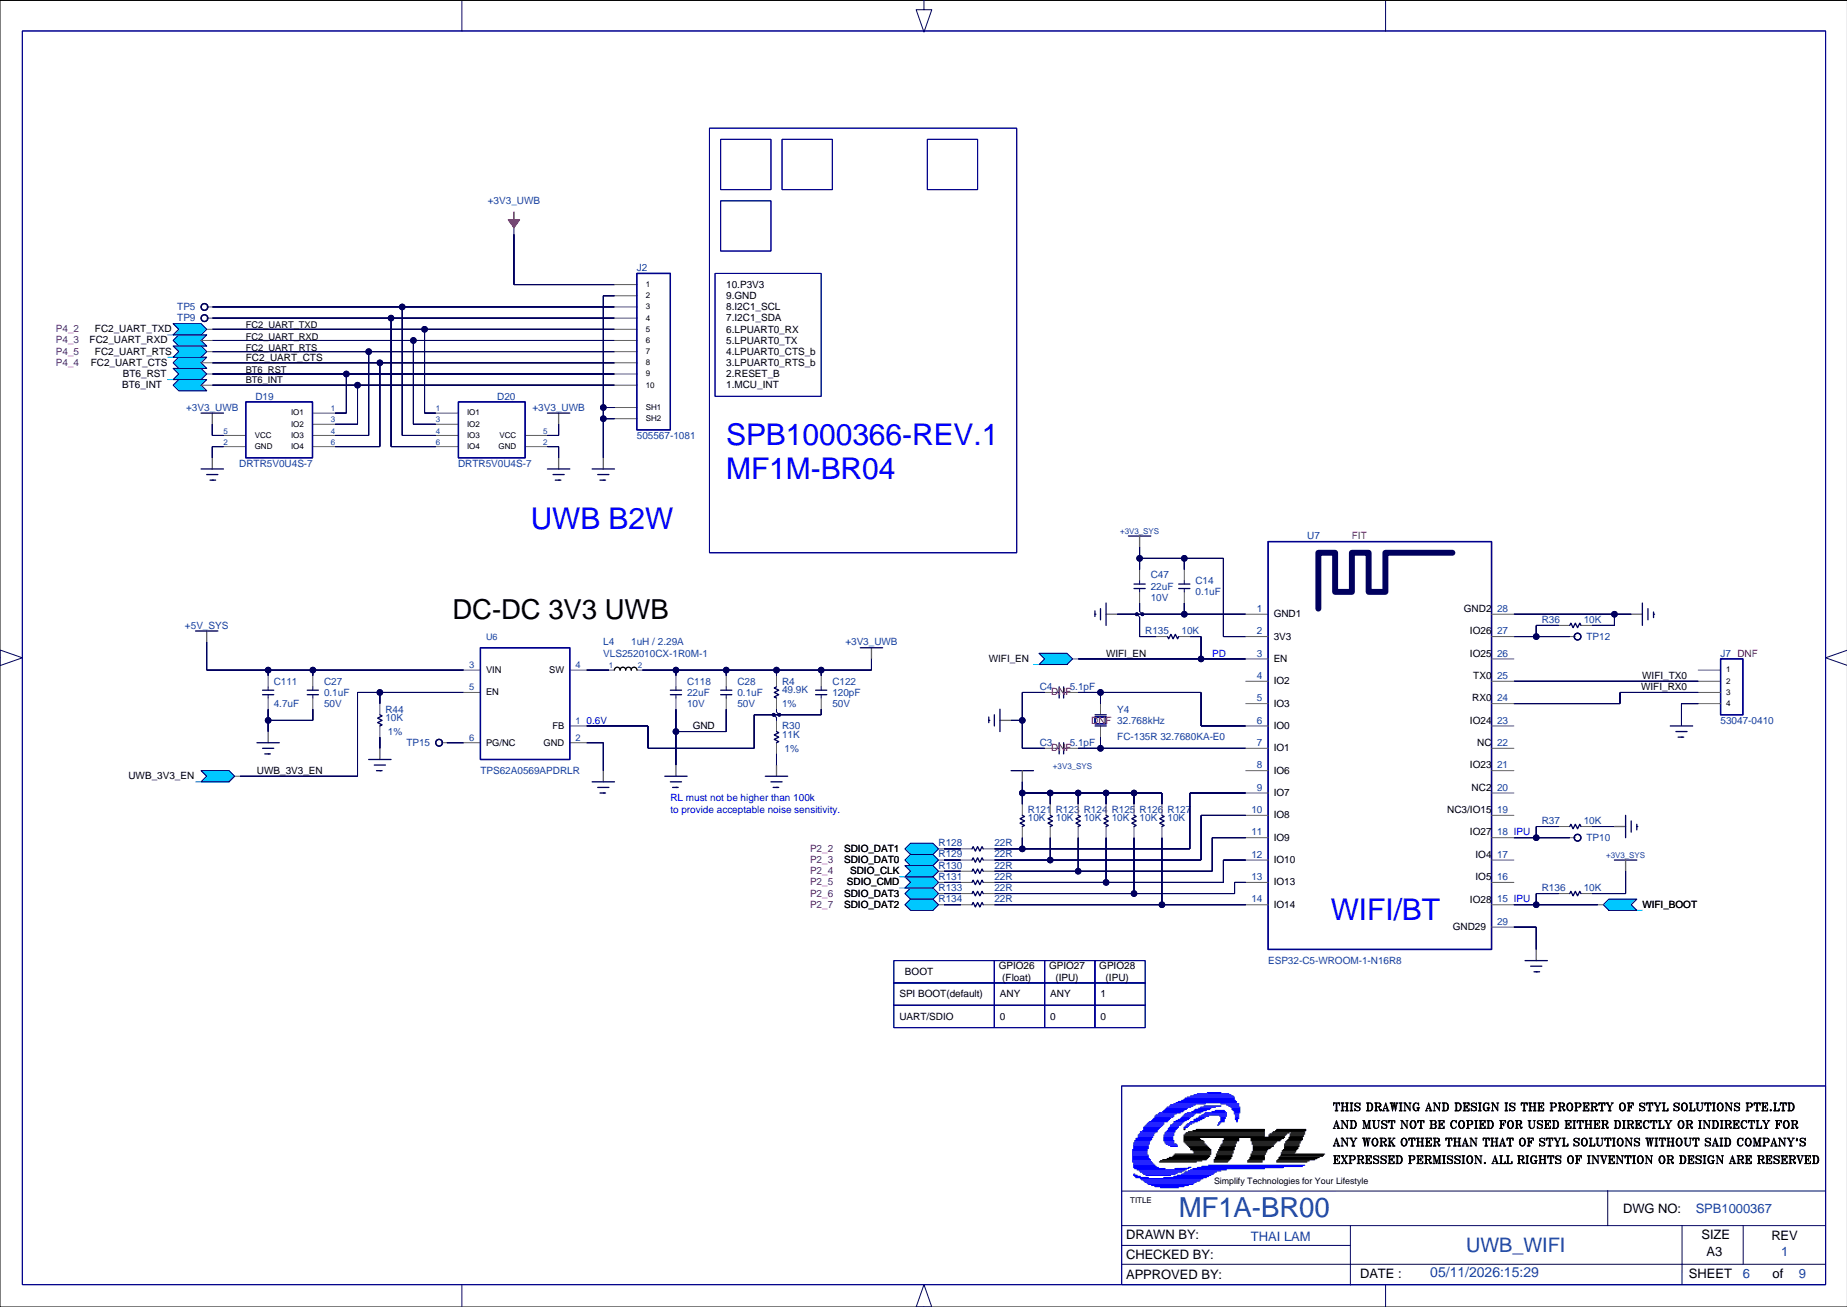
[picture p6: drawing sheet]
<svg xmlns="http://www.w3.org/2000/svg" width="420mm" height="297mm" viewBox="0 0 420 297" stroke-linecap="round" stroke-linejoin="round" font-family="sans-serif">
<path d="M419.9 .1h-419.9v296.9h419.9M290.9 262.8h9.7M291.1 262.6h9.7M291.2 262.3h9.9M291.2 262.5h9.7M291.2 262.3h9.7" fill="none" stroke="#000" stroke-width=".23"/>
<g fill="none" stroke="#00005e" stroke-width=".23">
<path d="M210 0v2.2h1.8l-1.8 5.1-1.8-5.1h1.8M105 .2v6.9M314.9 .2v6.9M116.8 51.5v13.2h22.9M39.4 77.4l1.2-1.3h6.4l-1.3 1.3 1.3 1.2h-6.4zM39.4 73.6h6.3l1.3 1.2-1.3 1.3h-6.3l1.2-1.3zM39.4 78.6h6.3l1.3 1.3-1.3 1.3h-6.3l1.2-1.3zM48.2 77.4h91.5M48.2 74.8h91.5M48.2 79.9h91.5M48.2 72.3h91.5M48.2 69.8h91.5"/>
<path d="M83.8 79.9v19.1h-7.6M88.9 72.3v29.2h10.1M91.4 69.8v29.2h7.6M94 77.4v19h5M96.5 74.8v19.1h2.5M139.7 67.2h-2.6v36.8M39.4 87.5l1.2-1.2h6.4l-1.3 1.2 1.3 1.3h-6.4zM39.4 83.7h6.3l1.3 1.3-1.3 1.3h-6.3l1.2-1.3zM40.6 81.2h6.4l-1.3 1.3 1.3 1.2h-6.4l-1.2-1.2zM48.2 96.4v2.6h2.6M48.2 87.5h91.5M48.2 85h91.5"/>
<path d="M48.2 82.5h91.5M78.7 85v8.9h-2.5M81.3 87.5v8.9h-5.1M86.3 82.5v19h-10.1M127 96.4v2.6h-2.6M137.1 92.6h2.6M137.1 95.2h2.6M50.8 101.5h-2.6v2.5M124.4 101.5h2.6v2.5M253.9 139.6h29.2M258.4 139.6l.6 .6v4.5h3.8M259 124.4v5"/>
<path d="M259 132v.7M259 133.8v.7M259 137.1v1.9l.7 .6M259 126.9h19.1v17.8h5M269.2 126.9v2.5M269.2 132v.7M269.2 133.8v.7M269.2 137.1v2.5M344.1 139.6h26.7M366.9 139.6v2.5h-5M-.1 149.5l.1-1.8 5.1 1.8-5.1 1.8v-1.8M47 145.9v6.4h58.4"/>
<path d="M60.9 152.3v1.3M60.9 156.1v.8M60.9 157.9v.7M71.1 152.3v1.3M71.1 156.1v.8M71.1 157.9v.7M86.3 157.4v2.5M105.4 157.4h-24.1v19h-26.7M133.3 152.3h5.1M153.6 152.3v1.3M153.6 156.1v.8M153.6 157.9v.7"/>
<path d="M165.1 152.3v1.3M165.1 156.1v.8M165.1 157.9v.7M176.5 152.3v1.3M186.6 152.3v1.3M186.6 156.1v.8M186.6 157.9v.7M198.1 149.8v2.5h-52.1M236.2 148.5h6.3l1.3 1.3-1.3 1.2h-6.3l1.2-1.2zM237.4 157.4h-5v12.7h5M240 157.4h.7M241.8 157.4h.7"/>
<path d="M245.1 157.4h27.9v7.6h10.1M245.1 149.8h38M250.1 157.4v2.5M270.4 144.7h2.6v5.1M344.1 144.7h12.7M344.1 154.8h41.9M354.2 142.1h-5v2.6M386 157.4h-17.8v2.5h-24.1M386 159.9h-3.8v5.1M419.9 147.8l-5 1.7 5 1.7M45.7 175.1h6.4l1.2 1.3-1.2 1.3h-6.4l1.3-1.3zM60.9 161.2v5.1"/>
<path d="M71.1 161.2v2.5h-10.2M86.3 167.5v2.6M101.6 168.8h3.8M133.3 168.8h3.8v6.3M153.6 161.2v12.7M165.1 161.2v5.1h-11.5M175.9 162.4l.6 .7v.6M176.5 161.2v.6l.6 .6M176.5 171.3v2.6M186.6 161.2v1.2h-15.2v7.7h-24.1v-5.1h-14M229.8 163.7h2.6M232.4 177.7v5.1"/>
<path d="M240 170.1h.7M241.8 170.1h.7M245.1 170.1h38M248.9 163h2.5v1.5h-2.5zM250.1 167.5v2.6M205.7 192.9l1.3-1.2h5l1.3 1.2-1.3 1.3h-5zM205.7 199.3h6.3l1.3 1.2-1.3 1.3h-6.3l1.3-1.3zM205.7 196.7h6.3l1.3 1.3-1.3 1.3h-6.3l1.3-1.3zM207 194.2h5l1.3 1.3-1.3 1.2h-5l-1.3-1.2zM214.6 192.9h3.8M214.6 195.5h3.8M214.6 198h3.8"/>
<path d="M232.4 190.4v2.5M232.4 180.2h31.7v2.6M238.7 180.2v2.6M238.7 190.4v5.1M245.1 180.2v2.6M245.1 190.4v7.6M251.4 180.2v2.6M251.4 190.4v10.1M257.8 180.2v2.6M257.8 190.4v12.7M264.1 190.4v15.2M283.1 195.5h-5v5h-52.1"/>
<path d="M283.1 185.3h-10.1v10.2h-47M283.1 190.4h-7.6v7.6h-49.5M283.1 180.2h-12.7v12.7h-44.4M344.1 190.4h12.7M354.2 187.8h-5v2.6M361.9 187.8h5M369.5 198v5.1h-7.6M205.7 205.6l1.3-1.2h5l1.3 1.2-1.3 1.3h-5zM207 201.8h5l1.3 1.3-1.3 1.3h-5l-1.3-1.3zM214.6 200.5h3.8M214.6 203.1h3.8M214.6 205.6h3.8"/>
<path d="M226 205.6h57.1M283.1 200.5h-2.5v2.6h-54.6M344.1 210.7h5.1v5.1M344.1 205.6h19M354.2 203.1h-5v2.5M364.4 205.6l1.3-1.2h6.3l-1.2 1.2 1.2 1.3h-6.3zM254.9 278.5h160M306.9 278.5v13.5M365.4 270.5v8M382.3 278.5v13.5M396.2 278.5v8.8M414.9 270.7h-159.9"/>
<path d="M105 292v5.1M210 297h1.8l-1.8-5-1.8 5 1.8 .1M254.9 287.3h160M254.9 283h52M314.9 292v5.1"/>
<circle cx="83.8" cy="79.9" r=".63"/>
<circle cx="88.9" cy="72.3" r=".63"/>
<circle cx="91.4" cy="69.8" r=".63"/>
<circle cx="94" cy="77.4" r=".63"/>
<circle cx="96.5" cy="74.8" r=".63"/>
<circle cx="78.7" cy="85" r=".63"/>
<circle cx="81.3" cy="87.5" r=".63"/>
<circle cx="86.3" cy="82.5" r=".63"/>
<circle cx="137.1" cy="92.6" r=".63"/>
<circle cx="137.1" cy="95.2" r=".63"/>
<circle cx="258.4" cy="139.6" r=".32"/>
<circle cx="259" cy="126.9" r=".63"/>
<circle cx="259.7" cy="139.6" r=".32"/>
<circle cx="269.2" cy="139.6" r=".63"/>
<circle cx="269.2" cy="126.9" r=".63"/>
<circle cx="366.9" cy="139.6" r=".63"/>
<circle cx="60.9" cy="152.3" r=".63"/>
<circle cx="71.1" cy="152.3" r=".63"/>
<circle cx="86.3" cy="157.4" r=".63"/>
<circle cx="153.6" cy="152.3" r=".63"/>
<circle cx="165.1" cy="152.3" r=".63"/>
<circle cx="176.5" cy="152.3" r=".63"/>
<circle cx="186.6" cy="152.3" r=".63"/>
<circle cx="250.1" cy="157.4" r=".63"/>
<circle cx="273" cy="149.8" r=".63"/>
<circle cx="349.2" cy="144.7" r=".63"/>
<circle cx="60.9" cy="163.7" r=".63"/>
<circle cx="153.6" cy="166.3" r=".63"/>
<circle cx="175.9" cy="162.4" r=".32"/>
<circle cx="177.1" cy="162.4" r=".32"/>
<circle cx="232.4" cy="163.7" r=".63"/>
<circle cx="250.1" cy="170.1" r=".63"/>
<circle cx="232.4" cy="180.2" r=".63"/>
<circle cx="232.4" cy="192.9" r=".63"/>
<circle cx="238.7" cy="195.5" r=".63"/>
<circle cx="238.7" cy="180.2" r=".63"/>
<circle cx="245.1" cy="198" r=".63"/>
<circle cx="245.1" cy="180.2" r=".63"/>
<circle cx="251.4" cy="180.2" r=".63"/>
<circle cx="257.8" cy="180.2" r=".63"/>
<circle cx="349.2" cy="190.4" r=".63"/>
<circle cx="251.4" cy="200.5" r=".63"/>
<circle cx="257.8" cy="203.1" r=".63"/>
<circle cx="264.1" cy="205.6" r=".63"/>
<circle cx="349.2" cy="205.6" r=".63"/>
</g>
<g fill="none" stroke="#00008b" stroke-width=".23">
<path d="M5.1 7h409.8v285h-409.8zM161.3 29.1h69.8v96.5h-69.8zM163.8 31.7h11.4v11.4h-11.4zM177.8 31.7h11.4v11.4h-11.4zM210.8 31.7h11.4v11.4h-11.4zM163.8 45.6h11.4v11.5h-11.4zM162.5 62.1h24.1v28h-24.1zM203.2 218.3h22.8v5.1h-22.8zM226 218.3h11.4v5.1h-11.4zM237.4 218.3h11.5v5.1h-11.5zM248.9 218.3h11.4v5.1h-11.4zM203.2 223.4h22.8v5.1h-22.8z"/>
<path d="M203.2 228.5h22.8v5.1h-22.8zM226 223.4h11.4v5.1h-11.4zM226 228.5h11.4v5.1h-11.4zM237.4 223.4h11.5v5.1h-11.5zM237.4 228.5h11.5v5.1h-11.5zM248.9 223.4h11.4v5.1h-11.4zM248.9 228.5h11.4v5.1h-11.4zM254.9 246.8h160v45.2h-160z"/>
</g>
<g fill="none" stroke="#00f" stroke-width=".3">
<path d="M257.7 259.8h3.5M257.9 259.2h3.6M257.9 259.5h3.3M258.2 258.7h3.5M258.2 259h3.5M258.7 258h3.6M258.7 258.2h3.3M258.7 258.5h3.3M259 257.7h3.3M259.2 257.2h3.8M259.2 257.5h3.3M259.7 257h3.3"/>
<path d="M260 256.2h3.8M260 256.5h3.5M260 256.7h3.3M260.2 255.9h3.8M260.5 255.7h3.8M260.7 255.4h3.8M261 255.2h3.5M261.2 254.9h4.1M261.7 254.7h3.9M262 254.4h3.8M262.3 254.2h3.8M262.5 253.7h4.3"/>
<path d="M262.5 253.9h4.1M262.8 253.4h4M263.3 253.1h4M263.5 252.9h4.8M264.3 252.6h4.6M264.5 252.4h4.6M264.5 258h2.3M264.5 258.2h2.1M264.5 258.5h2.1M264.5 258.7h2.1M264.5 259h2.1M264.5 259.2h2.3"/>
<path d="M264.8 252.1h4.8M264.8 257.5h2M264.8 257.7h2M264.8 259.5h2M264.8 259.8h2M265 251.9h4.9M265 257.2h2.1M265.3 251.6h5.3M265.3 257h1.8M265.6 256.5h2M265.6 256.7h1.7M265.8 251.4h5.3"/>
<path d="M265.8 256.2h2M266.1 251.1h5.5M266.1 255.7h2.2M266.1 255.9h1.7M266.6 255.4h2M266.8 250.9h7.1M266.8 254.9h2.3M266.8 255.2h2.1M267.3 250.6h13.7M267.3 254.7h2.3M267.8 250.4h13.2M267.8 254.4h2.3"/>
<path d="M268.3 254.2h2.1M268.6 250.1h12.2M268.6 253.9h2M268.9 253.7h2.2M269.1 249.8h11.4M269.1 253.4h2.3M269.1 256.2h.8M269.1 256.5h.3M269.4 249.6h11.1M269.4 253.1h2.2M269.4 255.9h.7M269.6 255.7h.8"/>
<path d="M269.9 249.3h10.6M269.9 252.9h3M269.9 255.4h1M270.4 255.2h1M270.6 249.1h9.7M270.6 254.9h1.6M270.9 252.6h2.5M271.4 248.8h8.4M271.4 252.4h2.8M271.4 254.4h1.8M271.4 254.7h1.3M271.6 252.1h3.4"/>
<path d="M271.9 254.2h1.8M272.2 248.6h7.1M272.4 251.9h2.8M272.4 253.9h1.5M272.7 253.7h2M272.9 251.6h3.3M273.2 253.4h5.6M273.7 251.4h3.8M273.7 253.1h5.1M273.9 252.9h4.9M274.4 248.3h3.1M275.5 252.6h3"/>
<path d="M276.2 252.4h2.1M276.7 255.7h.3M277 255.2h.5M277 255.4h.2M277.2 253.7h1.6M277.2 254.9h1.1M277.5 250.9h4.1M277.5 253.9h1M277.5 254.2h1M277.5 254.4h.8M277.5 254.7h.8M278.8 251.1h2.8"/>
<path d="M279.3 251.4h2.3M279.8 251.6h2M280 251.9h1.8M280 252.1h1.8M280.3 252.4h1.5M280.5 252.6h1.3M280.5 252.9h1.3M280.5 253.1h1.1M280.8 253.4h.8M280.8 253.7h.8M280.8 253.9h.8M280.8 254.2h.8"/>
<path d="M280.8 254.4h.5M281 254.7h.1M281 254.9h.1M257.4 261.3h3.3M257.4 261.5h3.3M257.4 261.8h3.3M257.4 262h3.3M257.4 262.3h3.3M257.4 262.5h3.6M257.4 262.8h3.6M257.4 263.1h3.6M257.4 263.3h3.8"/>
<path d="M257.4 263.6h4.1M257.4 263.8h4.1M257.4 264.1h4.3M257.7 260h3.5M257.7 260.3h3.3M257.7 260.5h3.3M257.7 260.8h3.3M257.7 261h3.3M257.7 264.3h4.3M257.7 264.6h4.6M257.7 264.8h4.8M257.7 265.1h5.1"/>
<path d="M257.7 265.3h5.6M257.7 266.9h.2M257.7 267.1h.7M257.9 265.6h6.9M257.9 267.4h1.3M258.2 267.6h2.8M258.4 265.8h11.2M259 266.1h10.1M259.2 266.4h9.4M259.2 267.9h14.2M259.5 268.1h13.4M259.7 266.6h7.9"/>
<path d="M260 266.9h7.1M260 268.4h12.7M260.2 268.6h11.7M260.5 267.1h5.6M260.7 268.9h10.7M261 269.1h10.1M261.7 269.4h8.4M262.5 269.7h6.6M263.8 269.9h4M264.5 267.6h9.7M265 260h2.3M265.6 260.3h2"/>
<path d="M266.1 260.5h1.5M266.8 267.4h7.9M267.6 267.1h7.6M268.6 266.9h7.1M269.1 266.6h6.9M269.4 266.4h7.1M270.1 266.1h7.4M270.2 265.5l-3.1 .1M270.6 265.8h8.2M270.7 265.3h-.6M271.1 265.6h16.3M272.2 265.3h19.5"/>
<path d="M273.2 265.1h22.8M274.7 264.8h21.8"/>
</g>
<g fill="none" stroke="#000" stroke-width=".3">
<path d="M139.6 152.3a.66 .66 0 0 1 .7-.7 .66 .66 0 0 1 .7 .7M140.9 152.3a.66 .66 0 0 1 .7-.7 .66 .66 0 0 1 .6 .7M142.2 152.3a.66 .66 0 0 1 .6-.7 .66 .66 0 0 1 .7 .7 .64 .64 0 0 1 .6-.7 .64 .64 0 0 1 .7 .7M269.1 258h18.3M269.1 258.2h18.3M269.1 258.5h22.9M269.1 258.7h3.6M269.1 259h3.8M269.1 259.2h4.3M269.1 259.5h4.6M269.4 257.7h18M269.4 259.8h4.3"/>
<path d="M269.6 257.5h17.8M270.1 257.2h17.3M271.1 257h16.3M271.9 256.7h15.5M278 259.2h3.6M278 259.5h3M278 259.8h3M278.3 258.7h3.3M278.3 259h3.3M284.3 258.7h7.4M284.3 259h6.9M284.3 259.2h6.6"/>
<path d="M284.6 259.5h5.6M284.6 259.8h5.3M288.4 258h3.8M288.4 258.2h3.6M288.7 257.7h3.8M289.2 257.5h3.8M289.4 257.2h7.1M289.9 257h6.9M290.2 256.7h6.6M292.2 259.5h3.3M292.2 259.8h3.3M292.5 259.2h3.3"/>
<path d="M292.7 259h3.3M293 258.5h3M293 258.7h3M293.2 257.7h3.3M293.2 258h3.1M293.2 258.2h3.1M293.5 257.5h3M263.5 264.1h8.4M263.8 263.8h9.4M264.3 263.6h9.9M265.3 263.3h9.1M265.8 263.1h8.9"/>
<path d="M266.6 262.8h8.4M266.8 262.5h8.2M267.1 262.3h8.1M269.6 260h4.3M269.9 260.3h4.3M270.1 260.5h4.3M270.4 260.8h4.3M270.6 261h4.4M270.6 261.3h4.6M271.1 261.5h4.1M271.4 261.8h3.8M271.4 262h3.8"/>
<path d="M276 263.6h3.5M276 263.8h3.3M276 264.1h3M276.2 263.1h3.6M276.2 263.3h3.6M276.5 262.3h3.5M276.5 262.5h3.5M276.5 262.8h3.5M276.7 261.8h3.6M276.7 262h3.6M277 261.3h3.5M277 261.5h3.3"/>
<path d="M277.2 260.8h3.3M277.2 261h3.3M277.5 260.3h3.3M277.5 260.5h3.3M277.7 260h3.1M283.6 263.8h3.3M283.6 264.1h3.3M283.8 263.6h3.6M284.1 263.1h3.3M284.1 263.3h3.3M284.3 262.3h3.3M284.3 262.5h3.1"/>
<path d="M284.3 262.8h3.1M284.6 260h5.1M284.6 261.8h3.3M284.6 262h3M284.9 260.3h4.5M284.9 260.5h4.5M284.9 260.8h4M284.9 261h3.8M284.9 261.3h3.3M284.9 261.5h3M290.2 263.8h7.4M290.2 264.1h6.8"/>
<path d="M290.4 263.6h8.4M290.7 263.1h9.1M290.7 263.3h8.6M291.2 262h3.1M291.5 261.5h3M291.5 261.8h3M291.7 261.3h3.1M292 260h3.3M292 260.3h3.3M292 260.5h3.3M292 260.8h3M292 261h3"/>
</g>
<path d="M269.1 256.7h.1" fill="none" stroke="#00001c" stroke-width=".3"/>
<g fill="none" stroke="#606060" stroke-width=".23">
<path d="M116.8 53.3h.1M45.7 77.4h2.5M47 69.8h1.2M47 72.3h1.2M47 74.8h1.2M47 79.9h1.2M139.7 64.7h5M139.7 67.2h5M139.7 69.8h5M139.7 72.3h5M139.7 74.8h5M139.7 77.4h5"/>
<path d="M139.7 79.9h5M45.7 82.5h2.5M45.7 87.5h2.5M47 85h1.2M50.8 99h5.1M71.1 93.9h5.1M71.1 96.4h5.1M71.1 99h5.1M99 93.9h5.1M99 96.4h5.1M99 99h5.1M119.4 99h5"/>
<path d="M139.7 82.5h5M139.7 85h5M139.7 87.5h5M139.7 92.6h5M139.7 95.2h5M50.8 101.5h5.1M71.1 101.5h5.1M99 101.5h5.1M119.4 101.5h5M259 129.4v2.6M259 134.5v2.6M269.2 129.4v2.6"/>
<path d="M269.2 134.5v2.6M283.1 139.6h5.1M339 139.6h5.1M60.9 153.6v2.5M60.9 158.6v2.6M71.1 153.6v2.5M71.1 158.6v2.6M86.3 159.9v2.5M105.4 152.3h3.8M105.4 157.4h3.8M129.5 152.3h3.8M138.4 152.3h1.3"/>
<path d="M144.7 152.3h1.3M153.6 153.6v2.5M153.6 158.6v2.6M165.1 153.6v2.5M165.1 158.6v2.6M176.5 153.6v2.5M176.5 158.6v2.6M186.6 153.6v2.5M186.6 158.6v2.6M237.4 157.4h2.6M242.5 157.4h2.6M243.8 149.8h1.3"/>
<path d="M250.1 159.9v2.5M262.8 144.7h2.6M267.9 144.7h2.5M283.1 154.8h5.1M283.1 159.9h5.1M283.1 149.8h5.1M283.1 144.7h5.1M339 154.8h5.1M339 159.9h5.1M339 149.8h5.1M339 144.7h5.1M354.2 142.1h2.6"/>
<path d="M356.8 144.7h1.3M359.3 142.1h2.6M386 152.3h5.1M386 157.4h5.1M386 154.8h5.1M386 159.9h5.1M53.3 176.4h1.3M86.3 165v2.5M100.3 168.8h1.3M105.4 168.8h3.8M129.5 168.8h3.8M129.5 165h3.8"/>
<path d="M176.5 163.7v2.6M176.5 168.8v2.5M237.4 170.1h2.6M242.5 170.1h2.6M250.1 165v2.5M283.1 165h5.1M283.1 170.1h5.1M283.1 175.1h5.1M339 165h5.1M339 170.1h5.1M339 175.1h5.1M213.3 192.9h1.3"/>
<path d="M213.3 195.5h1.3M213.3 198h1.3M218.4 192.9h2.5M218.4 195.5h2.5M218.4 198h2.5M223.5 192.9h2.5M223.5 195.5h2.5M223.5 198h2.5M232.4 182.8v2.5M232.4 187.8v2.6M238.7 182.8v2.5M238.7 187.8v2.6"/>
<path d="M245.1 182.8v2.5M245.1 187.8v2.6M251.4 182.8v2.5M251.4 187.8v2.6M257.8 182.8v2.5M257.8 187.8v2.6M264.1 182.8v2.5M264.1 187.8v2.6M283.1 190.4h5.1M283.1 195.5h5.1M283.1 180.2h5.1M283.1 185.3h5.1"/>
<path d="M339 190.4h5.1M339 195.5h5.1M339 180.2h5.1M339 185.3h5.1M354.2 187.8h2.6M356.8 190.4h1.3M359.3 187.8h2.6M213.3 203.1h1.3M213.3 200.5h1.3M213.3 205.6h1.3M218.4 203.1h2.5M218.4 200.5h2.5"/>
<path d="M218.4 205.6h2.5M223.5 203.1h2.5M223.5 200.5h2.5M223.5 205.6h2.5M283.1 200.5h5.1M283.1 205.6h5.1M339 200.5h5.1M339 205.6h5.1M339 210.7h5.1M354.2 203.1h2.6M359.3 203.1h2.6M363.1 205.6h1.3"/>
</g>
<path d="M115.5 50h2.6l-1.3 1.7z" fill-rule="evenodd" fill="#f00" stroke="#f00" stroke-width=".3"/>
<path d="M116.8 48.2v2.8" fill="none" stroke="#f00" stroke-width=".3"/>
<path d="M144.7 62.1h7.7v35.6h-7.7zM55.9 91.3h15.1v12.7h-15.1zM104.2 91.3h15.2v12.7h-15.2zM288.2 123.1h50.8v92.7h-50.8zM109.2 147.2h20.3v25.4h-20.3zM391.1 149.8h5v12.6h-5zM248.9 163h2.5v1.5h-2.5z" fill="none" stroke="#00008b" stroke-width=".3"/>
<g fill="none" stroke="#606060" stroke-width=".3">
<path d="M48.2 93.9v2.5M127 93.9v2.5M48.2 104v2.6M127 104v2.6M137.1 104v2.6M251.4 139.6h2.5M259 121.8v2.6M370.8 139.6h2.5M47 143.4v2.5M198.1 147.2v2.6M60.9 166.3v2.5M86.3 170.1v2.5"/>
<path d="M137.1 175.1v2.6M153.6 173.9v2.5M176.5 173.9v2.5M227.3 163.7h2.5M232.4 175.1v2.6M382.2 165h.1M366.9 187.8h2.6M369.5 195.5v2.5M349.2 215.8v2.5"/>
</g>
<g fill="none" stroke="#00005e" stroke-width=".3">
<path d="M45.7 93.9h5.1M124.4 93.9h5.1M45.7 106.6h5.1M47 107.9h2.5M47.7 109.1h1.3M48.2 109.1h.1M124.4 106.6h5.1M125.7 107.9h2.5M126.2 109.1h1.3M127 109.1h.1M134.6 106.6h5.1M135.9 107.9h2.5"/>
<path d="M136.4 109.1h1.2M137.1 109.1h.1M248.9 139.6h.1M248.9 138.8v1.3M250.1 138.3v2.6M251.4 137.1v5M256.5 121.8h5.1M257.8 132.7h2.5M257.8 133.8h2.5M267.9 132.7h2.5M267.9 133.8h2.5M373.3 137.1v5"/>
<path d="M374.6 138.3v2.6M375.8 139.6h.1M375.8 139.1v1.3M44.4 143.4h5.1M59.7 156.9h2.5M59.7 157.9h2.5M69.8 156.9h2.6M69.8 157.9h2.6M152.4 156.9h2.5M152.4 157.9h2.5M163.8 156.9h2.5M163.8 157.9h2.5"/>
<path d="M176.5 156.1l-.5 .3 1 .5-1 .5 1 .5-1 .5 .5 .2M185.4 156.9h2.5M185.4 157.9h2.5M195.5 147.2h5.1M240.7 156.1v2.5M241.8 156.1v2.5M265.4 144.7l.2 .5 .5-1 .5 1 .5-1 .6 1 .2-.5M356.8 142.1l.2-.5 .6 1 .5-1 .5 1 .5-1 .2 .5M58.4 168.8h5.1M59.7 170.1h2.5M60.2 171.3h1.3M60.9 171.3h.1"/>
<path d="M83.8 172.6h5.1M85.1 173.9h2.5M85.6 175.1h1.2M86.3 162.4l.5 .3-1 .5 1 .5-1 .5 1 .5-.5 .3M86.3 175.1h.1M134.6 177.7h5.1M135.9 179h2.5M151.1 176.4h5.1M152.4 177.7h2.5M152.9 179h1.2M153.6 179h.1M174 176.4h5"/>
<path d="M175.2 177.7h2.6M175.7 179h1.3M176.5 166.3l.5 .2-1 .5 1 .5-1 .5 1 .5-.5 .3M176.5 179h.1M224.7 163.7h.1M224.7 163v1.2M226 162.4v2.6M227.3 161.2v5.1M229.8 175.1h5.1M240.7 168.8v2.5M241.8 168.8v2.5M248.9 165h2.5"/>
<path d="M248.9 162.4h2.5M379.6 165h5.1M380.9 166.3h2.6M381.4 167.5h1.3M382.2 167.5h.1M136.4 180.2h1.2M137.1 180.2h.1M220.9 192.9l.3-.5 .5 1 .5-1 .5 1 .5-1 .3 .5M220.9 195.5l.3-.5 .5 1 .5-1 .5 1 .5-1 .3 .5M220.9 198l.3-.5 .5 1 .5-1 .5 1 .5-1 .3 .5M232.4 185.3l.5 .3-1.1 .5 1.1 .5-1.1 .5 1.1 .5-.5 .2M238.7 185.3l.5 .3-1 .5 1 .5-1 .5 1 .5-.5 .2"/>
<path d="M245.1 185.3l.5 .3-1.1 .5 1.1 .5-1.1 .5 1.1 .5-.5 .2M251.4 185.3l.5 .3-1 .5 1 .5-1 .5 1 .5-.5 .2M257.8 185.3l.5 .3-1.1 .5 1.1 .5-1.1 .5 1.1 .5-.5 .2M264.1 185.3l.5 .3-1 .5 1 .5-1 .5 1 .5-.5 .2M356.8 187.8l.2-.5 .6 1.1 .5-1.1 .5 1.1 .5-1.1 .2 .5M366.9 195.5h5.1M369.5 185.3v5.1M370.8 186.6v2.5M372 187.8h.1M372 187.3v1.3M220.9 200.5l.3-.5 .5 1 .5-1 .5 1 .5-1 .3 .5M220.9 203.1l.3-.5 .5 1 .5-1 .5 1 .5-1 .3 .5"/>
<path d="M220.9 205.6l.3-.5 .5 1 .5-1 .5 1 .5-1 .3 .5M346.6 218.3h5.1M347.9 219.6h2.5M356.8 203.1l.2-.5 .6 1 .5-1 .5 1 .5-1 .2 .5M348.7 220.9h1.2M349.2 220.9h.1"/>
<circle cx="46.5" cy="69.8" r=".76"/>
<circle cx="46.5" cy="72.3" r=".76"/>
<circle cx="358.6" cy="144.7" r=".76"/>
<circle cx="99.8" cy="168.8" r=".76"/>
<circle cx="358.6" cy="190.4" r=".76"/>
</g>
<g fill="#00005e" stroke="#00005e" stroke-width=".23">
<path d="M116.8 64.7h22.9z" fill-rule="evenodd"/>
<path d="M116.8 53.3v11.4z" fill-rule="evenodd"/>
<path d="M48.2 96.4v2.6z" fill-rule="evenodd"/>
<path d="M48.2 99h2.6z" fill-rule="evenodd"/>
<path d="M48.2 101.5v2.5z" fill-rule="evenodd"/>
<path d="M48.2 101.5h2.6z" fill-rule="evenodd"/>
<path d="M94 77.4v19z" fill-rule="evenodd"/>
<path d="M94 77.4h45.7z" fill-rule="evenodd"/>
<path d="M94 96.4h5z" fill-rule="evenodd"/>
<path d="M48.2 77.4h45.8z" fill-rule="evenodd"/>
<path d="M81.3 87.5v8.9z" fill-rule="evenodd"/>
<path d="M81.3 87.5h58.4z" fill-rule="evenodd"/>
<path d="M48.2 87.5h33.1z" fill-rule="evenodd"/>
<path d="M76.2 96.4h5.1z" fill-rule="evenodd"/>
<path d="M76.2 93.9h2.5z" fill-rule="evenodd"/>
<path d="M78.7 85h61z" fill-rule="evenodd"/>
<path d="M48.2 85h30.5z" fill-rule="evenodd"/>
<path d="M78.7 85v8.9z" fill-rule="evenodd"/>
<path d="M124.4 99h2.6z" fill-rule="evenodd"/>
<path d="M127 96.4v2.6z" fill-rule="evenodd"/>
<path d="M127 101.5v2.5z" fill-rule="evenodd"/>
<path d="M124.4 101.5h2.6z" fill-rule="evenodd"/>
<path d="M96.5 93.9h2.5z" fill-rule="evenodd"/>
<path d="M96.5 74.8v19.1z" fill-rule="evenodd"/>
<path d="M96.5 74.8h43.2z" fill-rule="evenodd"/>
<path d="M48.2 74.8h48.3z" fill-rule="evenodd"/>
<path d="M76.2 101.5h10.1z" fill-rule="evenodd"/>
<path d="M86.3 82.5v19z" fill-rule="evenodd"/>
<path d="M86.3 82.5h53.4z" fill-rule="evenodd"/>
<path d="M48.2 82.5h38.1z" fill-rule="evenodd"/>
<path d="M76.2 99h7.6z" fill-rule="evenodd"/>
<path d="M48.2 79.9h35.6z" fill-rule="evenodd"/>
<path d="M83.8 79.9h55.9z" fill-rule="evenodd"/>
<path d="M83.8 79.9v19.1z" fill-rule="evenodd"/>
<path d="M88.9 101.5h10.1z" fill-rule="evenodd"/>
<path d="M88.9 72.3v29.2z" fill-rule="evenodd"/>
<path d="M88.9 72.3h50.8z" fill-rule="evenodd"/>
<path d="M48.2 72.3h40.7z" fill-rule="evenodd"/>
<path d="M91.4 99h7.6z" fill-rule="evenodd"/>
<path d="M91.4 69.8v29.2z" fill-rule="evenodd"/>
<path d="M91.4 69.8h48.3z" fill-rule="evenodd"/>
<path d="M48.2 69.8h43.2z" fill-rule="evenodd"/>
<path d="M137.1 92.6h2.6z" fill-rule="evenodd"/>
<path d="M137.1 67.2h2.6z" fill-rule="evenodd"/>
<path d="M137.1 67.2v25.4z" fill-rule="evenodd"/>
<path d="M137.1 92.6v2.6z" fill-rule="evenodd"/>
<path d="M137.1 95.2v8.8z" fill-rule="evenodd"/>
<path d="M137.1 95.2h2.6z" fill-rule="evenodd"/>
<path d="M60.9 163.7v2.6z" fill-rule="evenodd"/>
<path d="M60.9 161.2v2.5z" fill-rule="evenodd"/>
<path d="M71.1 161.2v2.5z" fill-rule="evenodd"/>
<path d="M60.9 163.7h10.2z" fill-rule="evenodd"/>
<path d="M133.3 168.8h3.8z" fill-rule="evenodd"/>
<path d="M137.1 168.8v6.3z" fill-rule="evenodd"/>
<path d="M133.3 152.3h5.1z" fill-rule="evenodd"/>
<path d="M186.6 152.3v1.3z" fill-rule="evenodd"/>
<path d="M176.5 152.3v1.3z" fill-rule="evenodd"/>
<path d="M165.1 152.3v1.3z" fill-rule="evenodd"/>
<path d="M153.6 152.3v1.3z" fill-rule="evenodd"/>
<path d="M146 152.3h7.6z" fill-rule="evenodd"/>
<path d="M153.6 152.3h11.5z" fill-rule="evenodd"/>
<path d="M165.1 152.3h11.4z" fill-rule="evenodd"/>
<path d="M176.5 152.3h10.1z" fill-rule="evenodd"/>
<path d="M186.6 152.3h11.5z" fill-rule="evenodd"/>
<path d="M198.1 149.8v2.5z" fill-rule="evenodd"/>
<path d="M153.6 161.2v5.1z" fill-rule="evenodd"/>
<path d="M153.6 166.3v7.6z" fill-rule="evenodd"/>
<path d="M153.6 166.3h11.5z" fill-rule="evenodd"/>
<path d="M165.1 161.2v5.1z" fill-rule="evenodd"/>
<path d="M176.5 171.3v2.6z" fill-rule="evenodd"/>
<path d="M176.5 161.2v.6z" fill-rule="evenodd"/>
<path d="M176.5 163.1v.6z" fill-rule="evenodd"/>
<path d="M186.6 161.2v1.2z" fill-rule="evenodd"/>
<path d="M176.5 162.4h10.1z" fill-rule="evenodd"/>
<path d="M171.4 162.4h5.1z" fill-rule="evenodd"/>
<path d="M171.4 162.4v7.7z" fill-rule="evenodd"/>
<path d="M147.3 170.1h24.1z" fill-rule="evenodd"/>
<path d="M147.3 165v5.1z" fill-rule="evenodd"/>
<path d="M133.3 165h14z" fill-rule="evenodd"/>
<path d="M101.6 168.8h3.8z" fill-rule="evenodd"/>
<path d="M71.1 152.3h34.3z" fill-rule="evenodd"/>
<path d="M71.1 152.3v1.3z" fill-rule="evenodd"/>
<path d="M60.9 152.3v1.3z" fill-rule="evenodd"/>
<path d="M60.9 152.3h10.2z" fill-rule="evenodd"/>
<path d="M47 145.9v6.4z" fill-rule="evenodd"/>
<path d="M47 152.3h13.9z" fill-rule="evenodd"/>
<path d="M86.3 167.5v2.6z" fill-rule="evenodd"/>
<path d="M81.3 157.4v19z" fill-rule="evenodd"/>
<path d="M86.3 157.4v2.5z" fill-rule="evenodd"/>
<path d="M81.3 157.4h5z" fill-rule="evenodd"/>
<path d="M86.3 157.4h19.1z" fill-rule="evenodd"/>
<path d="M54.6 176.4h26.7z" fill-rule="evenodd"/>
<path d="M269.2 126.9v2.5z" fill-rule="evenodd"/>
<path d="M269.2 126.9h8.9z" fill-rule="evenodd"/>
<path d="M259 124.4v2.5z" fill-rule="evenodd"/>
<path d="M259 126.9h10.2z" fill-rule="evenodd"/>
<path d="M259 126.9v2.5z" fill-rule="evenodd"/>
<path d="M278.1 144.7h5z" fill-rule="evenodd"/>
<path d="M278.1 126.9v17.8z" fill-rule="evenodd"/>
<path d="M349.2 210.7v5.1z" fill-rule="evenodd"/>
<path d="M344.1 210.7h5.1z" fill-rule="evenodd"/>
<path d="M344.1 159.9h24.1z" fill-rule="evenodd"/>
<path d="M368.2 157.4v2.5z" fill-rule="evenodd"/>
<path d="M368.2 157.4h17.8z" fill-rule="evenodd"/>
<path d="M382.2 159.9h3.8z" fill-rule="evenodd"/>
<path d="M382.2 159.9v5.1z" fill-rule="evenodd"/>
<path d="M344.1 154.8h41.9z" fill-rule="evenodd"/>
<path d="M270.4 144.7h2.6z" fill-rule="evenodd"/>
<path d="M273 144.7v5.1z" fill-rule="evenodd"/>
<path d="M245.1 149.8h27.9z" fill-rule="evenodd"/>
<path d="M273 149.8h10.1z" fill-rule="evenodd"/>
<path d="M259 140.2v4.5z" fill-rule="evenodd"/>
<path d="M259 137.1v1.9z" fill-rule="evenodd"/>
<path d="M259 144.7h3.8z" fill-rule="evenodd"/>
<path d="M253.9 139.6h5.1z" fill-rule="evenodd"/>
<path d="M269.2 137.1v2.5z" fill-rule="evenodd"/>
<path d="M259 139.6h10.2z" fill-rule="evenodd"/>
<path d="M269.2 139.6h13.9z" fill-rule="evenodd"/>
<path d="M229.8 163.7h2.6z" fill-rule="evenodd"/>
<path d="M232.4 170.1h5z" fill-rule="evenodd"/>
<path d="M232.4 163.7v6.4z" fill-rule="evenodd"/>
<path d="M232.4 157.4v6.3z" fill-rule="evenodd"/>
<path d="M232.4 157.4h5z" fill-rule="evenodd"/>
<path d="M250.1 170.1h33z" fill-rule="evenodd"/>
<path d="M245.1 170.1h5z" fill-rule="evenodd"/>
<path d="M250.1 167.5v2.6z" fill-rule="evenodd"/>
<path d="M245.1 157.4h5z" fill-rule="evenodd"/>
<path d="M250.1 157.4v2.5z" fill-rule="evenodd"/>
<path d="M250.1 157.4h22.9z" fill-rule="evenodd"/>
<path d="M273 165h10.1z" fill-rule="evenodd"/>
<path d="M273 157.4v7.6z" fill-rule="evenodd"/>
<path d="M349.2 144.7h7.6z" fill-rule="evenodd"/>
<path d="M349.2 142.1h5z" fill-rule="evenodd"/>
<path d="M349.2 142.1v2.6z" fill-rule="evenodd"/>
<path d="M344.1 144.7h5.1z" fill-rule="evenodd"/>
<path d="M361.9 142.1h5z" fill-rule="evenodd"/>
<path d="M366.9 139.6v2.5z" fill-rule="evenodd"/>
<path d="M366.9 139.6h3.9z" fill-rule="evenodd"/>
<path d="M344.1 139.6h22.8z" fill-rule="evenodd"/>
<path d="M349.2 187.8h5z" fill-rule="evenodd"/>
<path d="M349.2 187.8v2.6z" fill-rule="evenodd"/>
<path d="M344.1 190.4h5.1z" fill-rule="evenodd"/>
<path d="M349.2 190.4h7.6z" fill-rule="evenodd"/>
<path d="M361.9 187.8h5z" fill-rule="evenodd"/>
<path d="M226 192.9h6.4z" fill-rule="evenodd"/>
<path d="M270.4 180.2h12.7z" fill-rule="evenodd"/>
<path d="M270.4 180.2v12.7z" fill-rule="evenodd"/>
<path d="M232.4 192.9h38z" fill-rule="evenodd"/>
<path d="M232.4 190.4v2.5z" fill-rule="evenodd"/>
<path d="M226 195.5h12.7z" fill-rule="evenodd"/>
<path d="M273 185.3h10.1z" fill-rule="evenodd"/>
<path d="M273 185.3v10.2z" fill-rule="evenodd"/>
<path d="M238.7 195.5h34.3z" fill-rule="evenodd"/>
<path d="M238.7 190.4v5.1z" fill-rule="evenodd"/>
<path d="M226 198h19.1z" fill-rule="evenodd"/>
<path d="M275.5 190.4h7.6z" fill-rule="evenodd"/>
<path d="M275.5 190.4v7.6z" fill-rule="evenodd"/>
<path d="M245.1 198h30.4z" fill-rule="evenodd"/>
<path d="M245.1 190.4v7.6z" fill-rule="evenodd"/>
<path d="M226 200.5h25.4z" fill-rule="evenodd"/>
<path d="M278.1 195.5h5z" fill-rule="evenodd"/>
<path d="M278.1 195.5v5z" fill-rule="evenodd"/>
<path d="M251.4 200.5h26.7z" fill-rule="evenodd"/>
<path d="M251.4 190.4v10.1z" fill-rule="evenodd"/>
<path d="M226 203.1h31.8z" fill-rule="evenodd"/>
<path d="M280.6 200.5h2.5z" fill-rule="evenodd"/>
<path d="M280.6 200.5v2.6z" fill-rule="evenodd"/>
<path d="M257.8 203.1h22.8z" fill-rule="evenodd"/>
<path d="M257.8 190.4v12.7z" fill-rule="evenodd"/>
<path d="M226 205.6h38.1z" fill-rule="evenodd"/>
<path d="M264.1 205.6h19z" fill-rule="evenodd"/>
<path d="M264.1 190.4v15.2z" fill-rule="evenodd"/>
<path d="M245.1 180.2h6.3z" fill-rule="evenodd"/>
<path d="M264.1 180.2v2.6z" fill-rule="evenodd"/>
<path d="M257.8 180.2h6.3z" fill-rule="evenodd"/>
<path d="M232.4 180.2v2.6z" fill-rule="evenodd"/>
<path d="M238.7 180.2v2.6z" fill-rule="evenodd"/>
<path d="M232.4 177.7v2.5z" fill-rule="evenodd"/>
<path d="M232.4 180.2h6.3z" fill-rule="evenodd"/>
<path d="M245.1 180.2v2.6z" fill-rule="evenodd"/>
<path d="M251.4 180.2h6.4z" fill-rule="evenodd"/>
<path d="M251.4 180.2v2.6z" fill-rule="evenodd"/>
<path d="M238.7 180.2h6.4z" fill-rule="evenodd"/>
<path d="M257.8 180.2v2.6z" fill-rule="evenodd"/>
<path d="M214.6 192.9h3.8z" fill-rule="evenodd"/>
<path d="M214.6 195.5h3.8z" fill-rule="evenodd"/>
<path d="M214.6 198h3.8z" fill-rule="evenodd"/>
<path d="M214.6 200.5h3.8z" fill-rule="evenodd"/>
<path d="M214.6 203.1h3.8z" fill-rule="evenodd"/>
<path d="M214.6 205.6h3.8z" fill-rule="evenodd"/>
<path d="M349.2 203.1h5z" fill-rule="evenodd"/>
<path d="M349.2 203.1v2.5z" fill-rule="evenodd"/>
<path d="M349.2 205.6h13.9z" fill-rule="evenodd"/>
<path d="M344.1 205.6h5.1z" fill-rule="evenodd"/>
<path d="M361.9 203.1h7.6z" fill-rule="evenodd"/>
<path d="M369.5 198v5.1z" fill-rule="evenodd"/>
<circle cx="94" cy="77.4" r=".63"/>
<circle cx="81.3" cy="87.5" r=".63"/>
<circle cx="78.7" cy="85" r=".63"/>
<circle cx="96.5" cy="74.8" r=".63"/>
<circle cx="86.3" cy="82.5" r=".63"/>
<circle cx="83.8" cy="79.9" r=".63"/>
<circle cx="88.9" cy="72.3" r=".63"/>
<circle cx="91.4" cy="69.8" r=".63"/>
<circle cx="137.1" cy="92.6" r=".63"/>
<circle cx="137.1" cy="95.2" r=".63"/>
<circle cx="60.9" cy="163.7" r=".63"/>
<circle cx="153.6" cy="152.3" r=".63"/>
<circle cx="165.1" cy="152.3" r=".63"/>
<circle cx="176.5" cy="152.3" r=".63"/>
<circle cx="186.6" cy="152.3" r=".63"/>
<circle cx="153.6" cy="166.3" r=".63"/>
<circle cx="175.9" cy="162.4" r=".32"/>
<circle cx="177.1" cy="162.4" r=".32"/>
<circle cx="71.1" cy="152.3" r=".63"/>
<circle cx="60.9" cy="152.3" r=".63"/>
<circle cx="86.3" cy="157.4" r=".63"/>
<circle cx="269.2" cy="126.9" r=".63"/>
<circle cx="259" cy="126.9" r=".63"/>
<circle cx="273" cy="149.8" r=".63"/>
<circle cx="258.4" cy="139.6" r=".32"/>
<circle cx="259.7" cy="139.6" r=".32"/>
<circle cx="269.2" cy="139.6" r=".63"/>
<circle cx="232.4" cy="163.7" r=".63"/>
<circle cx="250.1" cy="170.1" r=".63"/>
<circle cx="250.1" cy="157.4" r=".63"/>
<circle cx="349.2" cy="144.7" r=".63"/>
<circle cx="366.9" cy="139.6" r=".63"/>
<circle cx="349.2" cy="190.4" r=".63"/>
<circle cx="232.4" cy="192.9" r=".63"/>
<circle cx="238.7" cy="195.5" r=".63"/>
<circle cx="245.1" cy="198" r=".63"/>
<circle cx="251.4" cy="200.5" r=".63"/>
<circle cx="257.8" cy="203.1" r=".63"/>
<circle cx="264.1" cy="205.6" r=".63"/>
<circle cx="232.4" cy="180.2" r=".63"/>
<circle cx="251.4" cy="180.2" r=".63"/>
<circle cx="238.7" cy="180.2" r=".63"/>
<circle cx="245.1" cy="180.2" r=".63"/>
<circle cx="257.8" cy="180.2" r=".63"/>
<circle cx="349.2" cy="205.6" r=".63"/>
</g>
<g fill="#00c7ff" stroke="#00c7ff" stroke-width=".23">
<path d="M45.7 175.1h6.4l1.2 1.3-1.2 1.3h-7.7h7.7h-6.4l1.3-1.3z" fill-rule="evenodd"/>
<path d="M39.4 77.4l1.2-1.3h6.4l-1.3 1.3 1.3 1.2h-6.4z" fill-rule="evenodd"/>
<path d="M39.4 73.6h6.3l1.3 1.2-1.3 1.3h-7.6h7.6h-6.3l1.2-1.3z" fill-rule="evenodd"/>
<path d="M40.6 81.2h6.4l-1.3 1.3 1.3 1.2h-6.4l-1.2-1.2z" fill-rule="evenodd"/>
<path d="M39.4 78.6h6.3l1.3 1.3-1.3 1.3h-7.6h7.6h-6.3l1.2-1.3z" fill-rule="evenodd"/>
<path d="M39.4 87.5l1.2-1.2h6.4l-1.3 1.2 1.3 1.3h-6.4z" fill-rule="evenodd"/>
<path d="M39.4 83.7h6.3l1.3 1.3-1.3 1.3h-7.6h7.6h-6.3l1.2-1.3z" fill-rule="evenodd"/>
<path d="M236.2 148.5h6.3l1.3 1.3-1.3 1.2h-7.6h7.6h-6.3l1.2-1.2z" fill-rule="evenodd"/>
<path d="M205.7 192.9l1.3-1.2h5l1.3 1.2-1.3 1.3h-5z" fill-rule="evenodd"/>
<path d="M207 194.2h5l1.3 1.3-1.3 1.2h-5l-1.3-1.2z" fill-rule="evenodd"/>
<path d="M207 201.8h5l1.3 1.3-1.3 1.3h-5l-1.3-1.3z" fill-rule="evenodd"/>
<path d="M205.7 199.3h6.3l1.3 1.2-1.3 1.3h-7.6h7.6h-6.3l1.3-1.3z" fill-rule="evenodd"/>
<path d="M205.7 196.7h6.3l1.3 1.3-1.3 1.3h-7.6h7.6h-6.3l1.3-1.3z" fill-rule="evenodd"/>
<path d="M205.7 205.6l1.3-1.2h5l1.3 1.2-1.3 1.3h-5z" fill-rule="evenodd"/>
<path d="M364.4 205.6l1.3-1.2h6.3l-1.2 1.2 1.2 1.3h-6.3h7.6h-7.6z" fill-rule="evenodd"/>
</g>
<path d="M330.1 125.6h-15.2v8.9h-3.8v-8.9h-3.8v8.9h-3.8v-8.9h-3.8v12.7" fill="none" stroke="#00005e" stroke-width="1.3"/>
<g font-size="6.8" fill="#00f">
<text x="165.1" y="101.2">SPB1000366-REV.1</text>
<text x="165.1" y="108.8">MF1M-BR04</text>
<text x="120.6" y="120.3">UWB B2W</text>
<text x="302.5" y="209.1">WIFI/BT</text>
</g>
<text font-size="6.3" x="102.8" y="140.7">DC-DC 3V3 UWB</text>
<text font-size="6.3" fill="#1741a1" x="267.9" y="276.6">MF1A-BR00</text>
<text font-size="4.5" fill="#1741a1" x="333.2" y="284.6">UWB_WIFI</text>
<text font-size="3.2" fill="#1741a1" x="325.1" y="290.3">05/11/2026:15:29</text>
<g font-size="3">
<text x="368.9" y="275.7">DWG NO:</text>
<text x="255.9" y="281.7">DRAWN BY:</text>
<text x="386.7" y="281.6">SIZE</text>
<text x="402.6" y="281.8">REV</text>
<text x="255.9" y="286.2">CHECKED BY:</text>
<text x="387.9" y="285.5">A3</text>
<text x="255.9" y="290.7">APPROVED BY:</text>
<text x="309.1" y="290.4">DATE :</text>
<text x="383.9" y="290.5">SHEET</text>
<text x="402.9" y="290.5">of</text>
</g>
<g font-size="3" fill="#1741a1">
<text x="385.4" y="275.6">SPB1000367</text>
<text x="284.3" y="282">THAI LAM</text>
<text x="404.8" y="285.5">1</text>
<text x="396.1" y="290.4">6</text>
<text x="408.8" y="290.4">9</text>
</g>
<g font-size="2.5">
<text x="302.9" y="252">THIS DRAWING AND DESIGN IS THE PROPERTY OF STYL SOLUTIONS PTE.LTD</text>
<text x="302.9" y="256">AND MUST NOT BE COPIED FOR USED EITHER DIRECTLY OR INDIRECTLY FOR</text>
<text x="302.9" y="260">ANY WORK OTHER THAN THAT OF STYL SOLUTIONS WITHOUT SAID COMPANY'S</text>
<text x="302.9" y="264">EXPRESSED PERMISSION. ALL RIGHTS OF INVENTION OR DESIGN ARE RESERVED</text>
</g>
<g font-size="2.3" fill="#1741a1">
<text x="110.9" y="46.4">+3V3_UWB</text>
<text x="144.7" y="61.6">J2</text>
<text x="40.3" y="70.4">TP5</text>
<text x="40.3" y="73">TP9</text>
<text x="42.3" y="93.4">+3V3_UWB</text>
<text x="58.1" y="90.8">D19</text>
<text x="113" y="90.8">D20</text>
<text x="121" y="93.4">+3V3_UWB</text>
<text x="144.7" y="99.7">505567-1081</text>
<text x="54.4" y="106">DRTR5V0U4S-7</text>
<text x="104.1" y="106">DRTR5V0U4S-7</text>
<text x="297.1" y="122.6">U7</text>
<text x="261.6" y="131.5">C47</text>
<text x="261.6" y="136.5">10V</text>
<text x="261.6" y="134">22uF</text>
<text x="271.7" y="132.7">C14</text>
<text x="271.7" y="135.3">0.1uF</text>
<text x="42" y="142.9">+5V_SYS</text>
<text x="285.7" y="139.1">1</text>
<text x="340.3" y="139.1">28</text>
<text x="350.4" y="141.6">R36</text>
<text x="360" y="141.6">10K</text>
<text x="137.1" y="149.2">VLS252010CX-1R0M-1</text>
<text x="137.1" y="146.7">L4</text>
<text x="143.5" y="146.7">1uH / 2.29A</text>
<text x="192.1" y="146.7">+3V3_UWB</text>
<text x="260.3" y="144.2">R135</text>
<text x="268.5" y="144.2">10K</text>
<text x="285.7" y="144.2">2</text>
<text x="285.7" y="149.2">3</text>
<text x="340.3" y="144.2">27</text>
<text x="340.3" y="149.2">26</text>
<text x="360.6" y="145.4">TP12</text>
<text x="391.1" y="149.2">J7 DNF</text>
<text x="62.2" y="155.6">C111</text>
<text x="73.6" y="155.6">C27</text>
<text x="156.2" y="155.6">C118</text>
<text x="167.6" y="155.6">C28</text>
<text x="177.8" y="155.6">R4</text>
<text x="189.2" y="155.6">C122</text>
<text x="285.7" y="154.3">4</text>
<text x="340.3" y="154.3">25</text>
<text x="62.2" y="160.7">4.7uF</text>
<text x="73.6" y="158.1">0.1uF</text>
<text x="73.6" y="160.7">50V</text>
<text x="87.6" y="161.9">R44</text>
<text x="156.2" y="160.7">10V</text>
<text x="156.2" y="158.1">22uF</text>
<text x="167.6" y="158.1">0.1uF</text>
<text x="167.6" y="160.7">50V</text>
<text x="177.8" y="157.5">49.9K</text>
<text x="177.8" y="160.7">1%</text>
<text x="189.2" y="160.7">50V</text>
<text x="189.2" y="158.1">120pF</text>
<text x="236.3" y="156.9">C4</text>
<text x="243.1" y="156.9">5.1pF</text>
<text x="253.9" y="161.9">Y4</text>
<text x="285.7" y="159.4">5</text>
<text x="340.3" y="159.4">24</text>
<text x="87.6" y="163.8">10K</text>
<text x="88.2" y="167">1%</text>
<text x="177.8" y="167.6">11K</text>
<text x="177.8" y="165.7">R30</text>
<text x="285.7" y="164.5">6</text>
<text x="340.3" y="164.5">23</text>
<text x="391.1" y="164.5">53047-0410</text>
<text x="92.4" y="169.5">TP15</text>
<text x="178.3" y="170.8">1%</text>
<text x="236.3" y="169.5">C3</text>
<text x="243.1" y="169.5">5.1pF</text>
<text x="253.9" y="168.3">FC-135R 32.7680KA-E0</text>
<text x="285.7" y="169.5">7</text>
<text x="340.3" y="169.5">22</text>
<text x="109.2" y="175.9">TPS62A0569APDRLR</text>
<text x="285.7" y="179.7">9</text>
<text x="285.7" y="174.6">8</text>
<text x="340.3" y="179.7">20</text>
<text x="340.3" y="174.6">21</text>
<text x="233.6" y="184.8">R121</text>
<text x="240" y="184.8">R123</text>
<text x="246.3" y="184.8">R124</text>
<text x="252.7" y="184.8">R125</text>
<text x="259" y="184.8">R126</text>
<text x="265.4" y="184.8">R127</text>
<text x="284.4" y="184.8">10</text>
<text x="340.3" y="184.8">19</text>
<text x="233.6" y="186.7">10K</text>
<text x="240" y="186.7">10K</text>
<text x="246.3" y="186.7">10K</text>
<text x="252.7" y="186.7">10K</text>
<text x="259" y="186.7">10K</text>
<text x="265.4" y="186.7">10K</text>
<text x="284.4" y="189.9">11</text>
<text x="340.3" y="189.9">18 IPU</text>
<text x="350.4" y="187.3">R37</text>
<text x="360" y="187.3">10K</text>
<text x="360.6" y="191.1">TP10</text>
<text x="213.3" y="192.3">R128</text>
<text x="213.3" y="194.9">R129</text>
<text x="213.3" y="197.4">R130</text>
<text x="226" y="192.3">22R</text>
<text x="226" y="194.9">22R</text>
<text x="226" y="197.4">22R</text>
<text x="284.4" y="194.9">12</text>
<text x="340.3" y="194.9">17</text>
<text x="213.3" y="199.9">R131</text>
<text x="213.3" y="202.5">R133</text>
<text x="226" y="199.9">22R</text>
<text x="226" y="202.5">22R</text>
<text x="284.4" y="200">13</text>
<text x="340.3" y="200">16</text>
<text x="350.4" y="202.6">R136</text>
<text x="360" y="202.6">10K</text>
<text x="213.3" y="205">R134</text>
<text x="226" y="205">22R</text>
<text x="284.4" y="205.1">14</text>
<text x="340.3" y="205.1">15 IPU</text>
<text x="340.3" y="210.2">29</text>
<text x="288.2" y="219.1">ESP32-C5-WROOM-1-N16R8</text>
</g>
<g font-size="2.3">
<text x="165.1" y="65.4">10.P3V3</text>
<text x="165.1" y="70.5">8.I2C1_SCL</text>
<text x="165.1" y="68">9.GND</text>
<text x="21.6" y="75.5">FC2_UART_TXD</text>
<text x="165.1" y="73">7.I2C1_SDA</text>
<text x="165.1" y="75.6">6.LPUART0_RX</text>
<text x="20.4" y="78.1">FC2_UART_RXD</text>
<text x="20.6" y="83.1">FC2_UART_CTS</text>
<text x="21.6" y="80.6">FC2_UART_RTS</text>
<text x="55.9" y="81.9">FC2_UART_CTS</text>
<text x="165.1" y="78.1">5.LPUART0_TX</text>
<text x="165.1" y="80.7">4.LPUART0_CTS_b</text>
<text x="165.1" y="83.2">3.LPUART0_RTS_b</text>
<text x="27.8" y="88.2">BT6_INT</text>
<text x="27.9" y="85.7">BT6_RST</text>
<text x="165.1" y="85.7">2.RESET_B</text>
<text x="165.1" y="88.3">1.MCU_INT</text>
<text x="289.5" y="140.3">GND1</text>
<text x="332.7" y="139.1">GND2</text>
<text x="251.4" y="149.2">WIFI_EN</text>
<text x="289.5" y="145.4">3V3</text>
<text x="334.1" y="149.2">IO25</text>
<text x="334.1" y="144.2">IO26</text>
<text x="224.7" y="150.4">WIFI_EN</text>
<text x="289.5" y="150.4">EN</text>
<text x="289.5" y="155.5">IO2</text>
<text x="334.9" y="154.3">TX0</text>
<text x="373.3" y="154.3">WIFI_TX0</text>
<text x="289.5" y="160.6">IO3</text>
<text x="334.6" y="159.4">RX0</text>
<text x="373" y="156.9">WIFI_RX0</text>
<text x="157.4" y="165.7">GND</text>
<text x="289.5" y="165.7">IO0</text>
<text x="334.1" y="164.5">IO24</text>
<text x="289.5" y="170.7">IO1</text>
<text x="335.7" y="169.6">NC</text>
<text x="29.2" y="177.1">UWB_3V3_EN</text>
<text x="58.4" y="175.9">UWB_3V3_EN</text>
<text x="289.5" y="175.8">IO6</text>
<text x="334.1" y="174.6">IO23</text>
<text x="334.5" y="179.7">NC2</text>
<text x="289.5" y="180.9">IO7</text>
<text x="289.5" y="186">IO8</text>
<text x="329" y="184.8">NC3/IO15</text>
<text x="289.5" y="191.1">IO9</text>
<text x="334.1" y="189.9">IO27</text>
<text x="191.9" y="193.6">SDIO_DAT1</text>
<text x="191.9" y="196.1">SDIO_DAT0</text>
<text x="289.5" y="196.1">IO10</text>
<text x="335.4" y="195">IO4</text>
<text x="191.9" y="203.8">SDIO_DAT3</text>
<text x="192.5" y="201.2">SDIO_CMD</text>
<text x="193.2" y="198.7">SDIO_CLK</text>
<text x="289.5" y="201.2">IO13</text>
<text x="335.4" y="200">IO5</text>
<text x="191.9" y="206.3">SDIO_DAT2</text>
<text x="289.5" y="206.3">IO14</text>
<text x="334.1" y="205.1">IO28</text>
<text x="373.3" y="206.4">WIFI_BOOT</text>
<text x="330.2" y="211.4">GND29</text>
<text x="205.7" y="221.6">BOOT</text>
<text x="227" y="220.3">GPIO26</text>
<text x="238.4" y="220.3">GPIO27</text>
<text x="249.9" y="220.3">GPIO28</text>
<text x="204.4" y="226.7">SPI BOOT(default)</text>
<text x="227.3" y="226.7">ANY</text>
<text x="227.8" y="222.9">(Float)</text>
<text x="238.7" y="226.7">ANY</text>
<text x="239.9" y="222.9">(IPU)</text>
<text x="250.1" y="226.7">1</text>
<text x="251.3" y="222.9">(IPU)</text>
<text x="204.4" y="231.8">UART/SDIO</text>
<text x="227.3" y="231.8">0</text>
<text x="238.7" y="231.8">0</text>
<text x="250.1" y="231.8">0</text>
</g>
<g font-size="2.3" fill="#800080">
<text x="12.7" y="75.5">P4_2</text>
<text x="12.7" y="78.1">P4_3</text>
<text x="12.7" y="83.1">P4_4</text>
<text x="12.7" y="80.6">P4_5</text>
<text x="184.1" y="196.1">P2_3</text>
<text x="184.1" y="193.6">P2_2</text>
<text x="184.1" y="203.8">P2_6</text>
<text x="184.1" y="201.2">P2_5</text>
<text x="184.1" y="198.7">P2_4</text>
<text x="184.1" y="206.3">P2_7</text>
</g>
<g font-size="2.3" fill="#f00">
<text x="307.3" y="122.6">FIT</text>
<text x="238.9" y="158">DNF</text>
<text x="248" y="164.5">DNF 32.768kHz</text>
<text x="238.9" y="170.7">DNF</text>
</g>
<g font-size="2.3" fill="#00f">
<text x="275.5" y="149.2">PD</text>
<text x="133.3" y="164.5">0.6V</text>
<text x="152.4" y="182.1">RL must not be higher than 100k</text>
<text x="152.4" y="184.8">to provide acceptable noise sensitivity.</text>
</g>
<g font-size="2.1">
<text x="55.9" y="77.2">FC2_UART_RXD</text>
<text x="55.9" y="74.7">FC2_UART_TXD</text>
<text x="55.9" y="79.7">FC2_UART_RTS</text>
<text x="55.9" y="87.1">BT6_INT</text>
<text x="55.9" y="84.8">BT6_RST</text>
<text x="110.5" y="152.9">VIN</text>
<text x="124.8" y="152.9">SW</text>
<text x="110.5" y="158">EN</text>
<text x="125.5" y="165.6">FB</text>
<text x="110.5" y="169.4">PG/NC</text>
<text x="123.6" y="169.4">GND</text>
</g>
<g font-size="2.1" fill="#1741a1">
<text x="106.7" y="151.8">3</text>
<text x="130.8" y="151.8">4</text>
<text x="106.7" y="156.9">5</text>
<text x="130.8" y="164.5">1</text>
<text x="106.7" y="168.3">6</text>
<text x="130.8" y="168.3">2</text>
</g>
<text font-size="2" fill="#1741a1" x="110.5" y="145.5">U6</text>
<text font-size="2" x="275.9" y="269.1">Simplify Technologies for Your Lifestyle</text>
<g font-size="1.8">
<text x="146.8" y="65.2">1</text>
<text x="146.8" y="67.8">2</text>
<text x="146.8" y="70.3">3</text>
<text x="146.8" y="72.8">4</text>
<text x="146.8" y="75.4">5</text>
<text x="146.8" y="77.9">6</text>
<text x="146.8" y="80.5">7</text>
<text x="146.8" y="83">8</text>
<text x="146.8" y="85.5">9</text>
<text x="146.8" y="88.1">10</text>
<text x="66.2" y="94.4">IO1</text>
<text x="106.1" y="94.4">IO1</text>
<text x="146.8" y="93.2">SH1</text>
<text x="146.8" y="95.7">SH2</text>
<text x="57.9" y="99.5">VCC</text>
<text x="66.2" y="97">IO2</text>
<text x="66.2" y="99.5">IO3</text>
<text x="106.1" y="97">IO2</text>
<text x="106.1" y="99.5">IO3</text>
<text x="113.5" y="99.5">VCC</text>
<text x="57.9" y="102">GND</text>
<text x="66.2" y="102">IO4</text>
<text x="106.1" y="102">IO4</text>
<text x="113.3" y="102">GND</text>
<text x="392.3" y="152.8">1</text>
<text x="392.3" y="155.4">2</text>
<text x="392.3" y="157.9">3</text>
<text x="392.3" y="160.5">4</text>
<text x="256.9" y="273.5">TITLE</text>
</g>
<g font-size="1.8" fill="#1741a1">
<text x="75.2" y="93.5">1</text>
<text x="99" y="93.5">1</text>
<text x="50.8" y="98.5">5</text>
<text x="50.8" y="101.1">2</text>
<text x="75.2" y="96">3</text>
<text x="75.2" y="98.5">4</text>
<text x="75.2" y="101.1">6</text>
<text x="99" y="101.1">6</text>
<text x="99" y="96">3</text>
<text x="99" y="98.5">4</text>
<text x="123.4" y="98.5">5</text>
<text x="123.4" y="101.1">2</text>
<text x="254.6" y="121.4">+3V3_SYS</text>
<text x="138.4" y="151.9">1</text>
<text x="145" y="151.9">2</text>
<text x="239.3" y="174.7">+3V3_SYS</text>
<text x="365" y="195">+3V3_SYS</text>
</g>
</svg>
